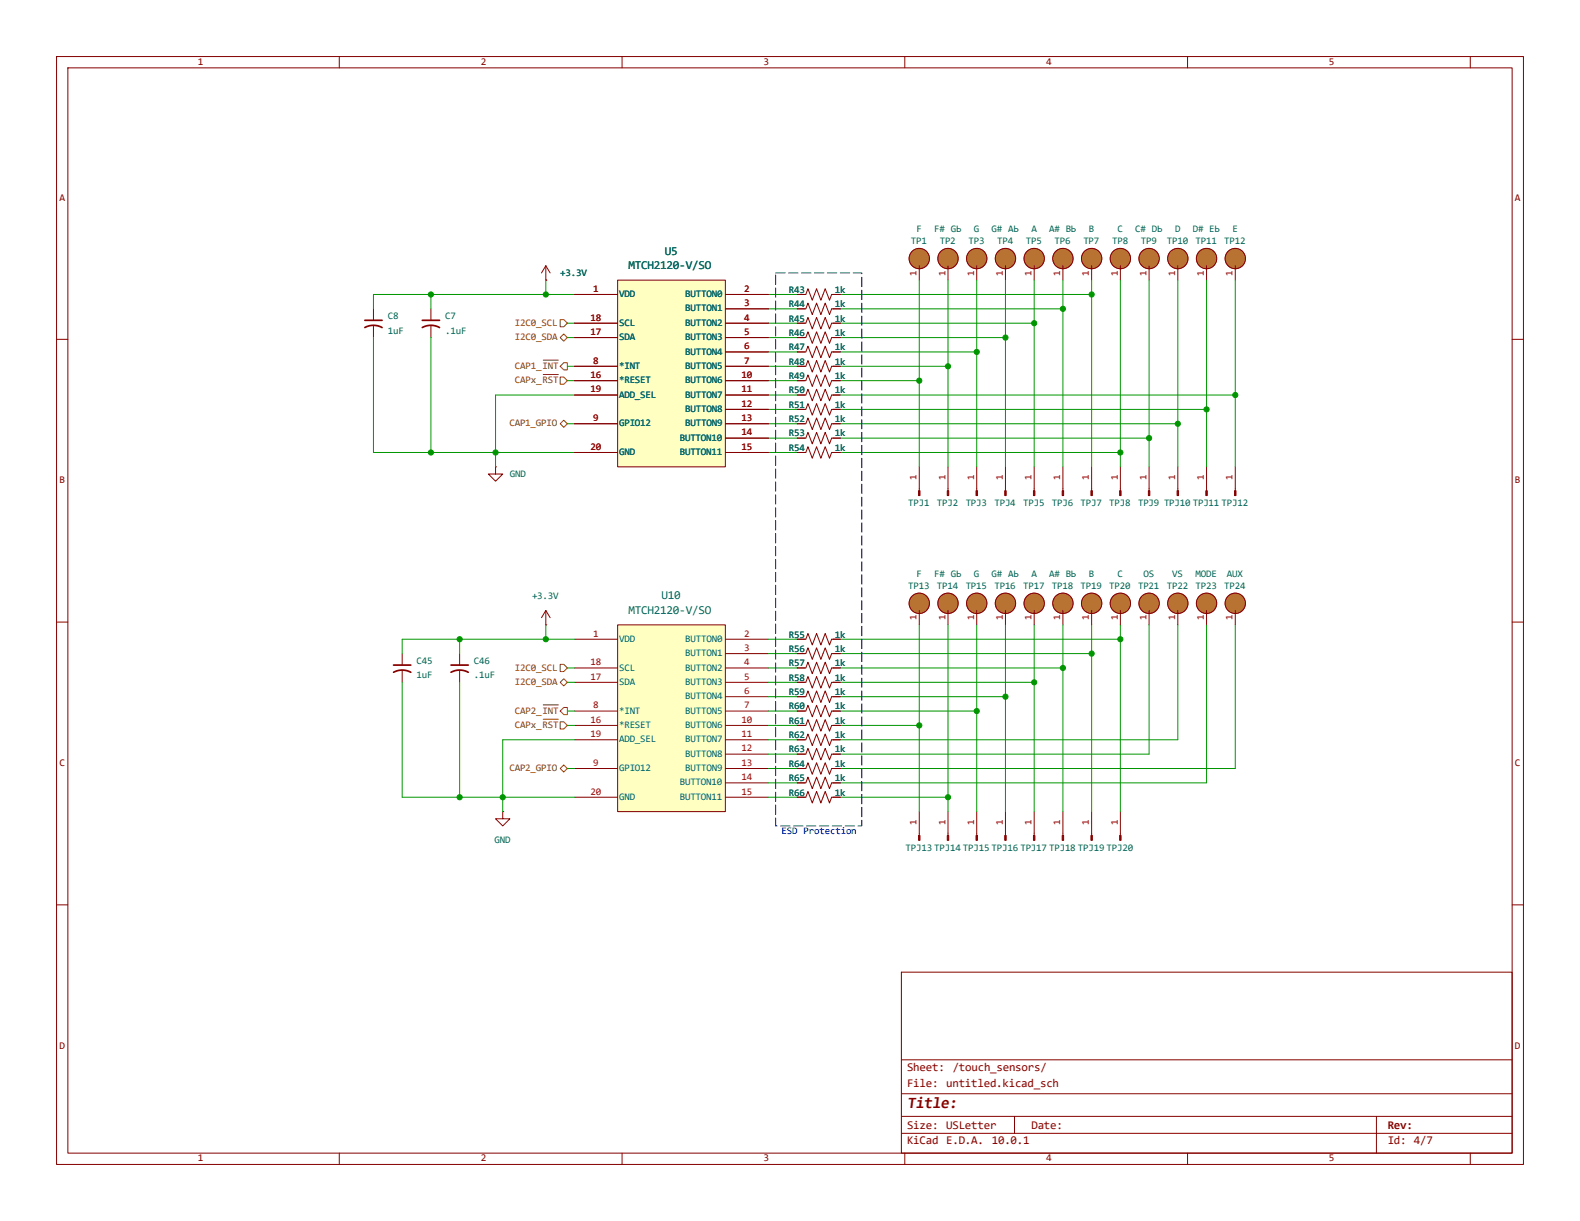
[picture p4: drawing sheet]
<svg xmlns="http://www.w3.org/2000/svg" width="279mm" height="216mm" viewBox="0 0 279 216" stroke-linecap="round" stroke-linejoin="round" font-family="sans-serif">
<g fill="none" stroke="#840000" stroke-width=".18">
<path d="M10 10h259.4v195.9h-259.4zM12 12h255.4v191.9h-255.4zM60 10v2M110 10v2M160 10v2M210 10v2M260 10v2M10 60h2M141 64.8h1.5l.4-1 .7 2 .8-2 .8 2 .7-2 .8 2 .4-1h1.5M267.4 60h2M10 110h2M96.5 110.5h.1"/>
<path d="M96.5 108l-.7 1.2M96.5 108l.8 1.2M96.5 108v2.5M177.8 108v2.5M193 108v2.5M203.2 108v2.5M208.3 108v2.5M267.4 110h2M10 160h2M159.4 171.9h108v32h-108zM267.4 160h2M159.4 197.4h108"/>
<path d="M159.4 193.4h108M159.4 187.4h108M179.4 197.4v3M243.4 197.4v6.5M60 203.9v2M110 203.9v2M159.4 200.4h108M160 203.9v2M210 203.9v2M260 203.9v2"/>
<circle cx="177.8" cy="106.7" r="1.8"/>
<circle cx="193" cy="106.7" r="1.8"/>
<circle cx="203.2" cy="106.7" r="1.8"/>
<circle cx="208.3" cy="106.7" r="1.8"/>
</g>
<g fill="#b87333" stroke="#b87333" stroke-width=".18">
<circle cx="208.3" cy="106.7" r="1.8"/>
<circle cx="203.2" cy="106.7" r="1.8"/>
<circle cx="193" cy="106.7" r="1.8"/>
<circle cx="177.8" cy="106.7" r="1.8"/>
</g>
<path d="M109.2 110.5h19.1v33h-19.1z" fill="#ffffc2"/>
<g fill="none" stroke="#840000" stroke-width=".18">
<path d="M66 54.6v2M66 57.7v2M76.2 54.6v2M76.2 57.7v2M96.5 49.5h.1M96.5 47l-.7 1.3M96.5 47l.8 1.3M96.5 47v2.5M141 59.7h1.5l.4-1 .7 2 .8-2 .8 2 .7-2 .8 2 .4-1h1.5M141 54.6h1.5l.4-1 .7 2 .8-2 .8 2 .7-2 .8 2 .4-1h1.5M141 57.2h1.5l.4-1.1 .7 2.1 .8-2.1 .8 2.1 .7-2.1 .8 2.1 .4-1h1.5M141 52.1h1.5l.4-1 .7 2 .8-2 .8 2 .7-2 .8 2 .4-1h1.5"/>
<path d="M182.9 47v2.5M141 67.3h1.5l.4-1 .7 2 .8-2 .8 2 .7-2 .8 2 .4-1h1.5M141 72.4h1.5l.4-1 .7 2 .8-2 .8 2 .7-2 .8 2 .4-1h1.5M141 74.9h1.5l.4-1 .7 2 .8-2 .8 2 .7-2 .8 2 .4-1h1.5M141 77.5h1.5l.4-1 .7 2 .8-2 .8 2 .7-2 .8 2 .4-1h1.5M141 69.9h1.5l.4-1.1 .7 2.1 .8-2.1 .8 2.1 .7-2.1 .8 2.1 .4-1h1.5M141 62.2h1.5l.4-1 .7 2 .8-2 .8 2 .7-2 .8 2 .4-1h1.5M87.6 82.6v1.2h1.3l-1.3 1.3-1.2-1.3h1.2M87.6 82.6h.1M141 80h1.5l.4-1 .7 2 .8-2 .8 2 .7-2 .8 2 .4-1h1.5M218.4 82.6v4.2M71.1 115.6v2"/>
<path d="M71.1 118.6v2.1M81.3 115.6v2M81.3 118.6v2.1M101.6 113h7.6M101.6 118.1h7.6M109.2 110.5h19.1v33h-19.1zM128.3 113h7.6M128.3 115.6h7.6M128.3 118.1h7.6M141 115.6h1.5l.4-1 .7 2 .8-2 .8 2 .7-2 .8 2 .4-1h1.5M141 113h1.5l.4-1 .7 2 .8-2 .8 2 .7-2 .8 2 .4-1h1.5M141 118.1h1.5l.4-1 .7 2 .8-2 .8 2 .7-2 .8 2 .4-1h1.5"/>
<path d="M162.6 108v2.5M167.6 108v2.5M172.7 108v2.5M188 108v2.5M101.6 120.7h7.6M101.6 125.7h7.6M101.6 135.9h7.6M101.6 128.3h7.6M101.6 130.8h7.6M128.3 120.7h7.6M128.3 123.2h7.6M128.3 125.7h7.6"/>
<path d="M128.3 135.9h7.6M128.3 128.3h7.6M128.3 130.8h7.6M128.3 133.4h7.6M128.3 138.4h7.6M141 120.7h1.5l.4-1.1 .7 2.1 .8-2.1 .8 2.1 .7-2.1 .8 2.1 .4-1h1.5M141 133.4h1.5l.4-1.1 .7 2.1 .8-2.1 .8 2.1 .7-2.1 .8 2.1 .4-1h1.5M141 135.9h1.5l.4-1 .7 2 .8-2 .8 2 .7-2 .8 2 .4-1h1.5M141 138.4h1.5l.4-1 .7 2 .8-2 .8 2 .7-2 .8 2 .4-1h1.5M141 123.2h1.5l.4-1 .7 2 .8-2 .8 2 .7-2 .8 2 .4-1h1.5M141 130.8h1.5l.4-1 .7 2 .8-2 .8 2 .7-2 .8 2 .4-1h1.5M141 128.3h1.5l.4-1 .7 2 .8-2 .8 2 .7-2 .8 2 .4-1h1.5"/>
<path d="M141 125.7h1.5l.4-1 .7 2 .8-2 .8 2 .7-2 .8 2 .4-1h1.5M88.9 143.5v1.3h1.3l-1.3 1.3-1.3-1.3h1.3M88.9 143.5h.1M101.6 141h7.6M128.3 141h7.6M141 141h1.5l.4-1 .7 2 .8-2 .8 2 .7-2 .8 2 .4-1h1.5M188 143.5v4.2M198.1 143.5v4.2"/>
<circle cx="182.9" cy="45.7" r="1.8"/>
<circle cx="162.6" cy="106.7" r="1.8"/>
<circle cx="167.6" cy="106.7" r="1.8"/>
<circle cx="172.7" cy="106.7" r="1.8"/>
<circle cx="188" cy="106.7" r="1.8"/>
</g>
<g fill="#840000" stroke="#840000" stroke-width=".18">
<path d="M198 147.7h.2v.9h-.2z"/>
<path d="M187.8 147.7h.3v.9h-.3z"/>
<path d="M218.3 86.8h.3v.8h-.3z"/>
</g>
<g fill="#b87333" stroke="#b87333" stroke-width=".18">
<circle cx="167.6" cy="106.7" r="1.8"/>
<circle cx="172.7" cy="106.7" r="1.8"/>
<circle cx="182.9" cy="45.7" r="1.8"/>
<circle cx="162.6" cy="106.7" r="1.8"/>
<circle cx="188" cy="106.7" r="1.8"/>
</g>
<path d="M64.5 57.9a3.2 3.2 0 0 1 3.1 0M64.5 56.6h3.1M74.7 57.9a3.2 3.2 0 0 1 3 0M74.7 56.6h3M69.6 118.9a3.2 3.2 0 0 1 3 0M69.6 117.6h3M79.8 118.9a3.2 3.2 0 0 1 3 0M79.8 117.6h3" fill="none" stroke="#840000" stroke-width=".3"/>
<path d="M109.2 49.5h19.1v33.1h-19.1z" fill="#ffffc2"/>
<g fill="none" stroke="#840000" stroke-width=".18">
<path d="M96.5 49.5h.1M101.6 52.1h7.6M101.6 57.2h7.6M101.6 59.7h7.6M109.2 49.5h19.1v33.1h-19.1zM128.3 52.1h7.6M128.3 54.6h7.6M128.3 57.2h7.6M128.3 59.7h7.6M141 52.1h1.2M141 54.6h1.2M141 57.2h1.2"/>
<path d="M141 59.7h1.2M147.3 52.1h1.3M147.3 54.6h1.3M147.3 57.2h1.3M147.3 59.7h1.3M162.6 47v2.5M167.6 47v2.5M172.7 47v2.5M177.8 47v2.5M188 47v2.5M193 47v2.5M198.1 47v2.5"/>
<path d="M203.2 47v2.5M208.3 47v2.5M213.4 47v2.5M218.4 47v2.5M101.6 64.8h7.6M101.6 74.9h7.6M101.6 67.3h7.6M101.6 69.9h7.6M128.3 62.2h7.6M128.3 64.8h7.6M128.3 74.9h7.6M128.3 67.3h7.6"/>
<path d="M128.3 69.9h7.6M128.3 72.4h7.6M128.3 77.5h7.6M141 62.2h1.2M141 64.8h1.2M141 74.9h1.2M141 67.3h1.2M141 69.9h1.2M141 72.4h1.2M141 77.5h1.2M147.3 62.2h1.3M147.3 64.8h1.3"/>
<path d="M147.3 74.9h1.3M147.3 67.3h1.3M147.3 69.9h1.3M147.3 72.4h1.3M147.3 77.5h1.3M101.6 80h7.6M128.3 80h7.6M141 80h1.2M147.3 80h1.3M162.6 82.6v4.2M167.6 82.6v4.2M172.7 82.6v4.2"/>
<path d="M177.8 82.6v4.2M182.9 82.6v4.2M188 82.6v4.2M193 82.6v4.2M198.1 82.6v4.2M203.2 82.6v4.2M208.3 82.6v4.2M213.4 82.6v4.2M141 115.6h1.2M141 113h1.2M141 118.1h1.2M147.3 115.6h1.3"/>
<path d="M147.3 113h1.3M147.3 118.1h1.3M182.9 108v2.5M198.1 108v2.5M213.4 108v2.5M218.4 108v2.5M141 120.7h1.2M141 133.4h1.2M141 135.9h1.2M141 138.4h1.2M141 123.2h1.2M141 130.8h1.2"/>
<path d="M141 128.3h1.2M141 125.7h1.2M147.3 120.7h1.3M147.3 133.4h1.3M147.3 135.9h1.3M147.3 138.4h1.3M147.3 123.2h1.3M147.3 130.8h1.3M147.3 128.3h1.3M147.3 125.7h1.3M141 141h1.2M147.3 141h1.3"/>
<path d="M162.6 143.5v4.2M167.6 143.5v4.2M172.7 143.5v4.2M177.8 143.5v4.2M182.9 143.5v4.2M193 143.5v4.2"/>
<circle cx="162.6" cy="45.7" r="1.8"/>
<circle cx="167.6" cy="45.7" r="1.8"/>
<circle cx="172.7" cy="45.7" r="1.8"/>
<circle cx="177.8" cy="45.7" r="1.8"/>
<circle cx="188" cy="45.7" r="1.8"/>
<circle cx="193" cy="45.7" r="1.8"/>
<circle cx="198.1" cy="45.7" r="1.8"/>
<circle cx="203.2" cy="45.7" r="1.8"/>
<circle cx="208.3" cy="45.7" r="1.8"/>
<circle cx="213.4" cy="45.7" r="1.8"/>
<circle cx="218.4" cy="45.7" r="1.8"/>
<circle cx="182.9" cy="106.7" r="1.8"/>
<circle cx="198.1" cy="106.7" r="1.8"/>
<circle cx="213.4" cy="106.7" r="1.8"/>
<circle cx="218.4" cy="106.7" r="1.8"/>
</g>
<g fill="#840000" stroke="#840000" stroke-width=".18">
<path d="M192.9 147.7h.3v.9h-.3z"/>
<path d="M162.4 147.7h.3v.9h-.3z"/>
<path d="M167.5 147.7h.3v.9h-.3z"/>
<path d="M172.6 147.7h.2v.9h-.2z"/>
<path d="M182.8 147.7h.2v.9h-.2z"/>
<path d="M177.7 147.7h.2v.9h-.2z"/>
<path d="M162.4 86.8h.3v.8h-.3z"/>
<path d="M177.7 86.8h.2v.8h-.2z"/>
<path d="M187.8 86.8h.3v.8h-.3z"/>
<path d="M182.8 86.8h.2v.8h-.2z"/>
<path d="M167.5 86.8h.3v.8h-.3z"/>
<path d="M192.9 86.8h.3v.8h-.3z"/>
<path d="M172.6 86.8h.2v.8h-.2z"/>
<path d="M203.1 86.8h.2v.8h-.2z"/>
<path d="M213.2 86.8h.3v.8h-.3z"/>
<path d="M208.2 86.8h.2v.8h-.2z"/>
<path d="M198 86.8h.2v.8h-.2z"/>
</g>
<g fill="#b87333" stroke="#b87333" stroke-width=".18">
<circle cx="177.8" cy="45.7" r="1.8"/>
<circle cx="172.7" cy="45.7" r="1.8"/>
<circle cx="162.6" cy="45.7" r="1.8"/>
<circle cx="167.6" cy="45.7" r="1.8"/>
<circle cx="188" cy="45.7" r="1.8"/>
<circle cx="193" cy="45.7" r="1.8"/>
<circle cx="218.4" cy="45.7" r="1.8"/>
<circle cx="213.4" cy="45.7" r="1.8"/>
<circle cx="203.2" cy="45.7" r="1.8"/>
<circle cx="208.3" cy="45.7" r="1.8"/>
<circle cx="198.1" cy="45.7" r="1.8"/>
<circle cx="182.9" cy="106.7" r="1.8"/>
<circle cx="218.4" cy="106.7" r="1.8"/>
<circle cx="213.4" cy="106.7" r="1.8"/>
<circle cx="198.1" cy="106.7" r="1.8"/>
</g>
<g fill="none" stroke="#725600" stroke-width=".18">
<path d="M99.1 56.5h.6l.6 .7-.6 .6h-.6zM99.1 59.7l.6-.6 .6 .6-.6 .6zM96.1 63.7h2.6M96.1 66.2h2.6M99.1 66.7h.6l.6 .6-.6 .6h-.6zM99.1 74.9l.6-.6 .6 .6-.6 .7zM99.7 64.1h.6v1.3h-.6l-.6-.6zM99.1 117.5h.6l.6 .6-.6 .6h-.6zM96.1 127.2h2.6M96.1 124.6h2.6M99.1 127.6h.6l.6 .7-.6 .6h-.6zM99.1 135.9l.6-.6 .6 .6-.6 .6z"/>
<path d="M99.1 120.7l.6-.7 .6 .7-.6 .6zM99.7 125.1h.6v1.3h-.6l-.6-.7z"/>
</g>
<g fill="none" stroke="#009600" stroke-width=".18">
<path d="M66 59.7v20.3h35.6M76.2 52.1v2.5M76.2 59.7v20.3M96.5 49.5v2.6M100.3 59.7h1.3M100.3 57.2h1.3M101.6 52.1h-35.6v2.5M135.9 59.7h5.1M135.9 57.2h5.1M135.9 52.1h5.1M135.9 54.6h5.1M148.6 59.7h29.2"/>
<path d="M148.6 57.2h34.3M148.6 52.1h44.4M148.6 54.6h39.4M162.6 49.5v33.1M167.6 49.5v33.1M172.7 49.5v33.1M177.8 49.5v33.1M182.9 49.5v33.1M188 49.5v33.1M193 49.5v33.1M198.1 49.5v33.1M203.2 49.5v33.1"/>
<path d="M208.3 49.5v33.1M213.4 49.5v33.1M218.4 49.5v33.1M100.3 64.8h1.3M100.3 74.9h1.3M100.3 67.3h1.3M101.6 69.9h-14v12.7M135.9 64.8h5.1M135.9 77.5h5.1M135.9 74.9h5.1M135.9 72.4h5.1M135.9 67.3h5.1"/>
<path d="M135.9 69.9h5.1M135.9 62.2h5.1M148.6 64.8h19M148.6 77.5h54.6M148.6 74.9h59.7M148.6 72.4h64.8M148.6 67.3h14M148.6 69.9h69.8M148.6 62.2h24.1M135.9 80h5.1M148.6 80h49.5M81.3 113v2.6"/>
<path d="M96.5 110.5v2.5M100.3 118.1h1.3M101.6 113h-30.5v2.6M135.9 113h5.1M135.9 118.1h5.1M135.9 115.6h5.1M148.6 113h49.5M148.6 118.1h39.4M148.6 115.6h44.4M162.6 110.5v33M167.6 110.5v33M172.7 110.5v33"/>
<path d="M177.8 110.5v33M182.9 110.5v33M188 110.5v33M193 110.5v33M198.1 110.5v33M203.2 110.5v22.9h-54.6M208.3 110.5v20.3h-59.7M213.4 110.5v27.9h-64.8M218.4 110.5v25.4h-69.8M71.1 120.7v20.3h30.5M81.3 120.7v20.3M100.3 128.3h1.3"/>
<path d="M100.3 125.7h1.3M100.3 120.7h1.3M100.3 135.9h1.3M101.6 130.8h-12.7v12.7M135.9 128.3h5.1M135.9 125.7h5.1M135.9 123.2h5.1M135.9 120.7h5.1M135.9 133.4h5.1M135.9 135.9h5.1M135.9 138.4h5.1M135.9 130.8h5.1"/>
<path d="M148.6 128.3h14M148.6 125.7h24.1M148.6 123.2h29.2M148.6 120.7h34.3M135.9 141h5.1M148.6 141h19"/>
</g>
<path d="M137.2 48.3h15.2v97.8h-15.2z" fill="none" stroke="#0000c2" stroke-width=".18" stroke-dasharray="1.7 .6"/>
<g fill="#009600" stroke="#009600" stroke-width=".18">
<circle cx="162.6" cy="128.3" r=".46"/>
<circle cx="167.6" cy="141" r=".46"/>
<circle cx="172.7" cy="125.7" r=".46"/>
<circle cx="96.5" cy="113" r=".46"/>
<circle cx="88.9" cy="141" r=".46"/>
<circle cx="81.3" cy="141" r=".46"/>
<circle cx="76.2" cy="80" r=".46"/>
<circle cx="81.3" cy="113" r=".46"/>
<circle cx="76.2" cy="52.1" r=".46"/>
<circle cx="87.6" cy="80" r=".46"/>
<circle cx="96.5" cy="52.1" r=".46"/>
<circle cx="162.6" cy="67.3" r=".46"/>
<circle cx="182.9" cy="120.7" r=".46"/>
<circle cx="177.8" cy="123.2" r=".46"/>
<circle cx="188" cy="118.1" r=".46"/>
<circle cx="193" cy="115.6" r=".46"/>
<circle cx="203.2" cy="77.5" r=".46"/>
<circle cx="198.1" cy="80" r=".46"/>
<circle cx="218.4" cy="69.9" r=".46"/>
<circle cx="213.4" cy="72.4" r=".46"/>
<circle cx="208.3" cy="74.9" r=".46"/>
<circle cx="193" cy="52.1" r=".46"/>
<circle cx="188" cy="54.6" r=".46"/>
<circle cx="182.9" cy="57.2" r=".46"/>
<circle cx="172.7" cy="62.2" r=".46"/>
<circle cx="177.8" cy="59.7" r=".46"/>
<circle cx="167.6" cy="64.8" r=".46"/>
<circle cx="198.1" cy="113" r=".46"/>
</g>
<text font-size="2.8" fill="#840000" x="160.4" y="195.9">Title:</text>
<g font-size="2.1" fill="#006464">
<text x="111.1" y="47.5">MTCH2120-V/SO</text>
<text x="117.6" y="45">U5</text>
<text x="117" y="106">U10</text>
<text x="111.1" y="108.5">MTCH2120-V/SO</text>
</g>
<g font-size="2.1" fill="#840000">
<text x="160.4" y="189.4">Sheet: /touch_sensors/</text>
<text x="160.4" y="192.1">File: untitled.kicad_sch</text>
<text x="160.4" y="202.3">KiCad E.D.A. 10.0.1</text>
<text x="160.4" y="199.5">Size: USLetter</text>
<text x="182.4" y="199.5">Date:</text>
<text x="245.4" y="199.5">Rev:</text>
<text x="245.4" y="202.3">Id: 4/7</text>
</g>
<g font-size="1.8" fill="#840000">
<text x="35" y="11.5">1</text>
<text x="85" y="11.5">2</text>
<text x="135" y="11.5">3</text>
<text x="185" y="11.5">4</text>
<text x="235" y="11.5">5</text>
<text x="10.5" y="35.5">A</text>
<text x="267.9" y="35.5">A</text>
<text x="10.5" y="85.5">B</text>
<text x="267.9" y="85.5">B</text>
<text x="10.5" y="135.5">C</text>
<text x="267.9" y="135.5">C</text>
<text x="10.5" y="185.5">D</text>
<text x="267.9" y="185.5">D</text>
<text x="35" y="205.4">1</text>
<text x="85" y="205.4">2</text>
<text x="135" y="205.4">3</text>
<text x="185" y="205.4">4</text>
<text x="235" y="205.4">5</text>
</g>
<g font-size="1.8" fill="#006464">
<text x="162.1" y="41.1">F</text>
<text x="165.2" y="41.1">F# GЬ</text>
<text x="172.2" y="41.1">G</text>
<text x="175.4" y="41.1">G# AЬ</text>
<text x="182.4" y="41.1">A</text>
<text x="185.5" y="41.1">A# BЬ</text>
<text x="192.6" y="41.1">B</text>
<text x="197.6" y="41.1">C</text>
<text x="200.8" y="41.1">C# DЬ</text>
<text x="207.8" y="41.1">D</text>
<text x="210.9" y="41.1">D# EЬ</text>
<text x="218" y="41.1">E</text>
<text x="161.1" y="43.1">TP1</text>
<text x="166.2" y="43.1">TP2</text>
<text x="171.3" y="43.1">TP3</text>
<text x="176.3" y="43.1">TP4</text>
<text x="181.4" y="43.1">TP5</text>
<text x="186.5" y="43.1">TP6</text>
<text x="191.6" y="43.1">TP7</text>
<text x="196.7" y="43.1">TP8</text>
<text x="201.7" y="43.1">TP9</text>
<text x="206.3" y="43.1">TP10</text>
<text x="211.4" y="43.1">TP11</text>
<text x="216.5" y="43.1">TP12</text>
<text x="99.1" y="48.7">+3.3V</text>
<text x="109.5" y="52.5">VDD</text>
<text x="121.2" y="52.5">BUTTON0</text>
<text x="139.5" y="51.8">R43</text>
<text x="147.6" y="51.8">1k</text>
<text x="68.6" y="56.5">C8</text>
<text x="68.6" y="59">1uF</text>
<text x="78.7" y="56.5">C7</text>
<text x="78.7" y="59">.1uF</text>
<text x="109.5" y="57.6">SCL</text>
<text x="121.2" y="55.1">BUTTON1</text>
<text x="121.2" y="57.6">BUTTON2</text>
<text x="139.5" y="59.4">R46</text>
<text x="139.5" y="54.3">R44</text>
<text x="139.5" y="56.8">R45</text>
<text x="147.6" y="59.4">1k</text>
<text x="147.6" y="54.3">1k</text>
<text x="147.6" y="56.8">1k</text>
<text x="109.5" y="65.2">*INT</text>
<text x="109.5" y="60.2">SDA</text>
<text x="121.2" y="60.2">BUTTON3</text>
<text x="121.2" y="62.7">BUTTON4</text>
<text x="121.2" y="65.2">BUTTON5</text>
<text x="139.5" y="64.5">R48</text>
<text x="139.5" y="61.9">R47</text>
<text x="147.6" y="64.5">1k</text>
<text x="147.6" y="61.9">1k</text>
<text x="109.5" y="67.8">*RESET</text>
<text x="109.5" y="70.3">ADD_SEL</text>
<text x="121.2" y="67.8">BUTTON6</text>
<text x="121.2" y="70.3">BUTTON7</text>
<text x="139.5" y="67">R49</text>
<text x="139.5" y="69.5">R50</text>
<text x="147.6" y="67">1k</text>
<text x="147.6" y="69.5">1k</text>
<text x="109.5" y="75.4">GPIO12</text>
<text x="120.2" y="77.9">BUTTON10</text>
<text x="121.2" y="72.9">BUTTON8</text>
<text x="121.2" y="75.4">BUTTON9</text>
<text x="139.5" y="72.1">R51</text>
<text x="139.5" y="74.6">R52</text>
<text x="139.5" y="77.2">R53</text>
<text x="147.6" y="72.1">1k</text>
<text x="147.6" y="74.6">1k</text>
<text x="147.6" y="77.2">1k</text>
<text x="109.5" y="80.5">GND</text>
<text x="120.2" y="80.5">BUTTON11</text>
<text x="139.5" y="79.7">R54</text>
<text x="147.6" y="79.7">1k</text>
<text x="90.2" y="84.3">GND</text>
<text x="160.6" y="89.5">TPJ1</text>
<text x="165.7" y="89.5">TPJ2</text>
<text x="170.8" y="89.5">TPJ3</text>
<text x="175.8" y="89.5">TPJ4</text>
<text x="180.9" y="89.5">TPJ5</text>
<text x="186" y="89.5">TPJ6</text>
<text x="191.1" y="89.5">TPJ7</text>
<text x="196.2" y="89.5">TPJ8</text>
<text x="201.2" y="89.5">TPJ9 TPJ10 TPJ11 TPJ12</text>
<text x="94.1" y="105.9">+3.3V</text>
<text x="160.6" y="104.1">TP13</text>
<text x="162.1" y="102.1">F</text>
<text x="165.2" y="102.1">F# GЬ</text>
<text x="165.7" y="104.1">TP14</text>
<text x="170.8" y="104.1">TP15</text>
<text x="172.2" y="102.1">G</text>
<text x="175.4" y="102.1">G# AЬ</text>
<text x="175.8" y="104.1">TP16</text>
<text x="180.9" y="104.1">TP17</text>
<text x="182.4" y="102.1">A</text>
<text x="185.5" y="102.1">A# BЬ</text>
<text x="186" y="104.1">TP18</text>
<text x="191.1" y="104.1">TP19</text>
<text x="192.6" y="102.1">B</text>
<text x="196.2" y="104.1">TP20</text>
<text x="197.6" y="102.1">C</text>
<text x="201.2" y="104.1">TP21</text>
<text x="202.2" y="102.1">OS</text>
<text x="206.3" y="104.1">TP22</text>
<text x="207.3" y="102.1">VS</text>
<text x="211.4" y="104.1">TP23</text>
<text x="211.4" y="102.1">MODE</text>
<text x="216.5" y="104.1">TP24</text>
<text x="217" y="102.1">AUX</text>
<text x="109.5" y="113.5">VDD</text>
<text x="121.2" y="113.5">BUTTON0</text>
<text x="139.5" y="112.7">R55</text>
<text x="147.6" y="112.7">1k</text>
<text x="73.7" y="117.4">C45</text>
<text x="73.7" y="120">1uF</text>
<text x="83.8" y="117.4">C46</text>
<text x="83.8" y="120">.1uF</text>
<text x="109.5" y="118.6">SCL</text>
<text x="121.2" y="116">BUTTON1</text>
<text x="121.2" y="118.6">BUTTON2</text>
<text x="139.5" y="115.3">R56</text>
<text x="139.5" y="117.8">R57</text>
<text x="147.6" y="115.3">1k</text>
<text x="147.6" y="117.8">1k</text>
<text x="109.5" y="121.1">SDA</text>
<text x="121.2" y="121.1">BUTTON3</text>
<text x="121.2" y="123.7">BUTTON4</text>
<text x="139.5" y="120.3">R58</text>
<text x="139.5" y="122.9">R59</text>
<text x="139.5" y="125.4">R60</text>
<text x="147.6" y="120.3">1k</text>
<text x="147.6" y="122.9">1k</text>
<text x="147.6" y="125.4">1k</text>
<text x="109.5" y="126.2">*INT</text>
<text x="109.5" y="128.7">*RESET</text>
<text x="109.5" y="131.3">ADD_SEL</text>
<text x="121.2" y="126.2">BUTTON5</text>
<text x="121.2" y="128.7">BUTTON6</text>
<text x="121.2" y="131.3">BUTTON7</text>
<text x="139.5" y="130.5">R62</text>
<text x="139.5" y="128">R61</text>
<text x="147.6" y="130.5">1k</text>
<text x="147.6" y="128">1k</text>
<text x="109.5" y="136.4">GPIO12</text>
<text x="121.2" y="133.8">BUTTON8</text>
<text x="121.2" y="136.4">BUTTON9</text>
<text x="139.5" y="133">R63</text>
<text x="139.5" y="135.6">R64</text>
<text x="147.6" y="133">1k</text>
<text x="147.6" y="135.6">1k</text>
<text x="109.5" y="141.4">GND</text>
<text x="120.2" y="138.9">BUTTON10</text>
<text x="120.2" y="141.4">BUTTON11</text>
<text x="139.5" y="140.7">R66</text>
<text x="139.5" y="138.1">R65</text>
<text x="147.6" y="140.7">1k</text>
<text x="147.6" y="138.1">1k</text>
<text x="87.4" y="149.1">GND</text>
<text x="160.1" y="150.5">TPJ13 TPJ14 TPJ15 TPJ16 TPJ17 TPJ18 TPJ19 TPJ20</text>
</g>
<g font-size="1.8" fill="#a90000">
<text x="104.9" y="51.6">1</text>
<text x="131.6" y="51.6">2</text>
<text x="162.1" y="48.7" transform="rotate(-90 162.1 48.7)">1</text>
<text x="167.2" y="48.7" transform="rotate(-90 167.2 48.7)">1</text>
<text x="172.3" y="48.7" transform="rotate(-90 172.3 48.7)">1</text>
<text x="177.3" y="48.7" transform="rotate(-90 177.3 48.7)">1</text>
<text x="182.4" y="48.7" transform="rotate(-90 182.4 48.7)">1</text>
<text x="187.5" y="48.7" transform="rotate(-90 187.5 48.7)">1</text>
<text x="192.6" y="48.7" transform="rotate(-90 192.6 48.7)">1</text>
<text x="197.7" y="48.7" transform="rotate(-90 197.7 48.7)">1</text>
<text x="202.7" y="48.7" transform="rotate(-90 202.7 48.7)">1</text>
<text x="207.8" y="48.7" transform="rotate(-90 207.8 48.7)">1</text>
<text x="212.9" y="48.7" transform="rotate(-90 212.9 48.7)">1</text>
<text x="218" y="48.7" transform="rotate(-90 218 48.7)">1</text>
<text x="104.4" y="59.2">17</text>
<text x="104.4" y="56.7">18</text>
<text x="131.6" y="54.1">3</text>
<text x="131.6" y="56.7">4</text>
<text x="131.6" y="59.2">5</text>
<text x="104.9" y="64.3">8</text>
<text x="131.6" y="61.8">6</text>
<text x="131.6" y="64.3">7</text>
<text x="104.4" y="66.8">16</text>
<text x="104.4" y="69.4">19</text>
<text x="131.1" y="66.8">10</text>
<text x="131.1" y="69.4">11</text>
<text x="131.1" y="71.9">12</text>
<text x="104.9" y="74.5">9</text>
<text x="131.1" y="74.5">13</text>
<text x="131.1" y="77">14</text>
<text x="104.4" y="79.5">20</text>
<text x="131.1" y="79.5">15</text>
<text x="162.1" y="84.9" transform="rotate(-90 162.1 84.9)">1</text>
<text x="167.2" y="84.9" transform="rotate(-90 167.2 84.9)">1</text>
<text x="172.3" y="84.9" transform="rotate(-90 172.3 84.9)">1</text>
<text x="177.3" y="84.9" transform="rotate(-90 177.3 84.9)">1</text>
<text x="182.4" y="84.9" transform="rotate(-90 182.4 84.9)">1</text>
<text x="187.5" y="84.9" transform="rotate(-90 187.5 84.9)">1</text>
<text x="192.6" y="84.9" transform="rotate(-90 192.6 84.9)">1</text>
<text x="197.7" y="84.9" transform="rotate(-90 197.7 84.9)">1</text>
<text x="202.7" y="84.9" transform="rotate(-90 202.7 84.9)">1</text>
<text x="207.8" y="84.9" transform="rotate(-90 207.8 84.9)">1</text>
<text x="212.9" y="84.9" transform="rotate(-90 212.9 84.9)">1</text>
<text x="218" y="84.9" transform="rotate(-90 218 84.9)">1</text>
<text x="104.9" y="112.6">1</text>
<text x="131.6" y="112.6">2</text>
<text x="162.1" y="109.7" transform="rotate(-90 162.1 109.7)">1</text>
<text x="167.2" y="109.7" transform="rotate(-90 167.2 109.7)">1</text>
<text x="172.3" y="109.7" transform="rotate(-90 172.3 109.7)">1</text>
<text x="177.3" y="109.7" transform="rotate(-90 177.3 109.7)">1</text>
<text x="182.4" y="109.7" transform="rotate(-90 182.4 109.7)">1</text>
<text x="187.5" y="109.7" transform="rotate(-90 187.5 109.7)">1</text>
<text x="192.6" y="109.7" transform="rotate(-90 192.6 109.7)">1</text>
<text x="197.7" y="109.7" transform="rotate(-90 197.7 109.7)">1</text>
<text x="202.7" y="109.7" transform="rotate(-90 202.7 109.7)">1</text>
<text x="207.8" y="109.7" transform="rotate(-90 207.8 109.7)">1</text>
<text x="212.9" y="109.7" transform="rotate(-90 212.9 109.7)">1</text>
<text x="218" y="109.7" transform="rotate(-90 218 109.7)">1</text>
<text x="104.4" y="117.6">18</text>
<text x="131.6" y="115.1">3</text>
<text x="131.6" y="117.6">4</text>
<text x="104.4" y="120.2">17</text>
<text x="104.9" y="125.3">8</text>
<text x="131.6" y="120.2">5</text>
<text x="131.6" y="122.7">6</text>
<text x="131.6" y="125.3">7</text>
<text x="104.4" y="127.8">16</text>
<text x="104.4" y="130.3">19</text>
<text x="131.1" y="127.8">10</text>
<text x="131.1" y="130.3">11</text>
<text x="104.9" y="135.4">9</text>
<text x="131.1" y="132.9">12</text>
<text x="131.1" y="135.4">13</text>
<text x="131.1" y="138">14</text>
<text x="104.4" y="140.5">20</text>
<text x="131.1" y="140.5">15</text>
<text x="162.1" y="145.9" transform="rotate(-90 162.1 145.9)">1</text>
<text x="167.2" y="145.9" transform="rotate(-90 167.2 145.9)">1</text>
<text x="172.3" y="145.9" transform="rotate(-90 172.3 145.9)">1</text>
<text x="177.3" y="145.9" transform="rotate(-90 177.3 145.9)">1</text>
<text x="182.4" y="145.9" transform="rotate(-90 182.4 145.9)">1</text>
<text x="187.5" y="145.9" transform="rotate(-90 187.5 145.9)">1</text>
<text x="192.6" y="145.9" transform="rotate(-90 192.6 145.9)">1</text>
<text x="197.7" y="145.9" transform="rotate(-90 197.7 145.9)">1</text>
</g>
<g font-size="1.8" fill="#725600">
<text x="91.1" y="57.6">I2C0_SCL</text>
<text x="91.1" y="65.2">CAP1_INT</text>
<text x="91.1" y="60.2">I2C0_SDA</text>
<text x="91.1" y="67.8">CAPx_RST</text>
<text x="90.1" y="75.4">CAP1_GPIO</text>
<text x="91.1" y="118.6">I2C0_SCL</text>
<text x="91.1" y="121.1">I2C0_SDA</text>
<text x="91.1" y="128.7">CAPx_RST</text>
<text x="91.1" y="126.2">CAP2_INT</text>
<text x="90.1" y="136.4">CAP2_GPIO</text>
</g>
<text font-size="1.8" fill="#0000c2" x="138.2" y="147.5">ESD Protection</text>
</svg>
